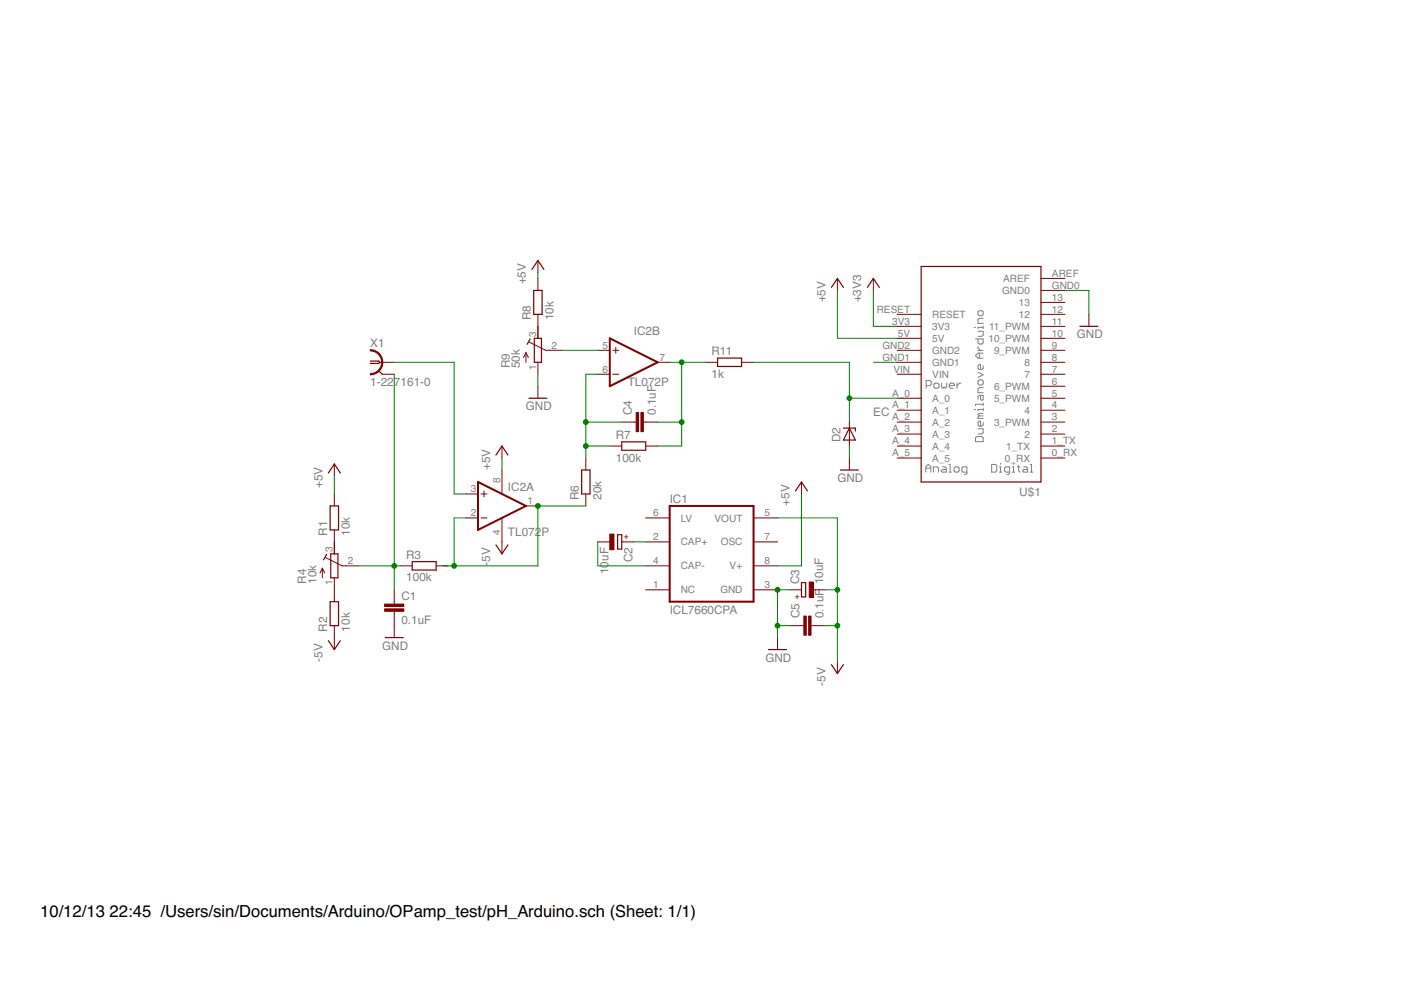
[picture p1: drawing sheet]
<svg xmlns="http://www.w3.org/2000/svg" width="297mm" height="210mm" viewBox="0 0 297 210" stroke-linecap="round" stroke-linejoin="round" font-family="sans-serif">
<g fill="#808080" stroke="#808080" stroke-width=".21">
<path d="M196.3 99v1.1z"/>
<path d="M196.3 99l.5-.5z"/>
<path d="M196.8 98.5l.6 .5z"/>
<path d="M197.4 99v1.1z"/>
<path d="M196.3 99.3h1.1z"/>
<path d="M197.9 99v1.1z"/>
<path d="M197.9 99h.8z"/>
<path d="M198.7 99l.3 .3z"/>
<path d="M199 99.3v.8z"/>
<path d="M199.8 99h.6z"/>
<path d="M200.4 99l.2 .3z"/>
<path d="M200.6 99.3v.8z"/>
<path d="M199.8 100.1h.8z"/>
<path d="M199.5 99.8l.3 .3z"/>
<path d="M199.5 99.8l.3-.3z"/>
<path d="M199.8 99.5h.8z"/>
<path d="M201.2 98.5h.2z"/>
<path d="M201.4 98.5v1.6z"/>
<path d="M201.2 100.1h.5z"/>
<path d="M202.5 100.1h.6z"/>
<path d="M203.3 99.8l-.2 .3z"/>
<path d="M203.3 99.3v.5z"/>
<path d="M203.1 99l.2 .3z"/>
<path d="M202.5 99h.6z"/>
<path d="M202.5 99l-.2 .3z"/>
<path d="M202.3 99.3v.5z"/>
<path d="M202.3 99.8l.2 .3z"/>
<path d="M204.4 100.6h.3z"/>
<path d="M204.7 100.6l.3-.2z"/>
<path d="M205 99v1.4z"/>
<path d="M204.2 99h.8z"/>
<path d="M204.2 99l-.3 .3z"/>
<path d="M203.9 99.3v.5z"/>
<path d="M203.9 99.8l.3 .3z"/>
<path d="M204.2 100.1h.8z"/>
<path d="M210.2 98.5v1.6z"/>
<path d="M210.2 100.1h.9z"/>
<path d="M211.1 100.1l.2-.3z"/>
<path d="M211.3 98.7v1.1z"/>
<path d="M211.1 98.5l.2 .2z"/>
<path d="M210.2 98.5h.9z"/>
<path d="M211.9 99h.3z"/>
<path d="M212.2 99v1.1z"/>
<path d="M211.9 100.1h.5z"/>
<path d="M212.2 98.2v.3z"/>
<path d="M213.5 100.6h.3z"/>
<path d="M213.8 100.6l.3-.2z"/>
<path d="M214.1 99v1.4z"/>
<path d="M213.2 99h.9z"/>
<path d="M213.2 99l-.2 .3z"/>
<path d="M213 99.3v.5z"/>
<path d="M213 99.8l.2 .3z"/>
<path d="M213.2 100.1h.9z"/>
<path d="M214.6 99h.3z"/>
<path d="M214.9 99v1.1z"/>
<path d="M214.6 100.1h.5z"/>
<path d="M214.9 98.2v.3z"/>
<path d="M216 98.7v1.1z"/>
<path d="M216 99.8l.2 .3z"/>
<path d="M215.7 99h.5z"/>
<path d="M217.1 99h.5z"/>
<path d="M217.6 99l.3 .3z"/>
<path d="M217.9 99.3v.8z"/>
<path d="M217.1 100.1h.8z"/>
<path d="M216.8 99.8l.3 .3z"/>
<path d="M216.8 99.8l.3-.3z"/>
<path d="M217.1 99.5h.8z"/>
<path d="M218.4 98.5h.3z"/>
<path d="M218.7 98.5v1.6z"/>
<path d="M218.4 100.1h.6z"/>
<path d="M196.4 80.7v1.6z"/>
<path d="M196.4 80.7h.8z"/>
<path d="M197.2 80.7l.2 .3z"/>
<path d="M197.4 81v.5z"/>
<path d="M197.4 81.5l-.2 .3z"/>
<path d="M196.4 81.8h.8z"/>
<path d="M198.3 82.3h.5z"/>
<path d="M198.8 82.3l.3-.3z"/>
<path d="M199.1 81.5v.5z"/>
<path d="M198.8 81.2l.3 .3z"/>
<path d="M198.3 81.2h.5z"/>
<path d="M198.3 81.2l-.3 .3z"/>
<path d="M198 81.5v.5z"/>
<path d="M198 82l.3 .3z"/>
<path d="M199.6 81.2v.8z"/>
<path d="M199.6 82l.3 .3z"/>
<path d="M200.2 82l-.3 .3z"/>
<path d="M200.2 82l.2 .3z"/>
<path d="M200.4 82.3l.3-.3z"/>
<path d="M200.7 81.2v.8z"/>
<path d="M201.5 82.3h.6z"/>
<path d="M201.3 82l.2 .3z"/>
<path d="M201.3 81.5v.5z"/>
<path d="M201.5 81.2l-.2 .3z"/>
<path d="M201.5 81.2h.6z"/>
<path d="M202.1 81.2l.3 .3z"/>
<path d="M202.4 81.5v.3z"/>
<path d="M201.3 81.8h1.1z"/>
<path d="M202.9 81.2v1.1z"/>
<path d="M202.9 81.8l.6-.6z"/>
<path d="M203.5 81.2h.2z"/>
<path d="M207.3 75.9h1.1z"/>
<path d="M206.8 75.4l.5 .5z"/>
<path d="M206.8 75.4l.5-.5z"/>
<path d="M207.3 74.9h1.1z"/>
<path d="M207.6 74.9v1z"/>
<path d="M207.3 74.3h1.1z"/>
<path d="M207.3 73.8l.6 .5z"/>
<path d="M207.3 73.5v.3z"/>
<path d="M206.8 71.9h1.6z"/>
<path d="M208.4 71.9v.8z"/>
<path d="M208.4 72.7l-.2 .2z"/>
<path d="M207.6 72.9h.6z"/>
<path d="M207.3 72.7l.3 .2z"/>
<path d="M207.3 71.9v.8z"/>
<path d="M207.3 71.3h.9z"/>
<path d="M208.2 71.3l.2-.3z"/>
<path d="M208.4 70.2v.8z"/>
<path d="M207.3 70.2h1.1z"/>
<path d="M207.3 69.4v.3z"/>
<path d="M207.3 69.4h1.1z"/>
<path d="M208.4 69.1v.6z"/>
<path d="M206.5 69.4h.3z"/>
<path d="M207.3 68.6h1.1z"/>
<path d="M207.3 67.8v.8z"/>
<path d="M207.3 67.8l.3-.3z"/>
<path d="M207.6 67.5h.8z"/>
<path d="M208.4 66.1v.6z"/>
<path d="M208.2 65.9l.2 .2z"/>
<path d="M207.6 65.9h.6z"/>
<path d="M207.3 66.1l.3-.2z"/>
<path d="M207.3 66.1v.6z"/>
<path d="M207.3 66.7l.3 .3z"/>
<path d="M207.6 67h.6z"/>
<path d="M208.2 67l.2-.3z"/>
<path d="M206.8 93.6h1.6z"/>
<path d="M208.4 92.8v.8z"/>
<path d="M208.2 92.6l.2 .2z"/>
<path d="M207.1 92.6h1.1z"/>
<path d="M207.1 92.6l-.3 .2z"/>
<path d="M206.8 92.8v.8z"/>
<path d="M207.3 92h.9z"/>
<path d="M208.2 92l.2-.3z"/>
<path d="M208.4 90.9v.8z"/>
<path d="M207.3 90.9h1.1z"/>
<path d="M208.4 89.6v.5z"/>
<path d="M208.2 90.4l.2-.3z"/>
<path d="M207.6 90.4h.6z"/>
<path d="M207.3 90.1l.3 .3z"/>
<path d="M207.3 89.6v.5z"/>
<path d="M207.3 89.6l.3-.3z"/>
<path d="M207.6 89.3h.3z"/>
<path d="M207.9 89.3v1.1z"/>
<path d="M207.3 88.7h1.1z"/>
<path d="M207.3 88.5v.2z"/>
<path d="M207.3 88.5l.3-.3z"/>
<path d="M207.6 88.2h.8z"/>
<path d="M207.3 87.9l.3 .3z"/>
<path d="M207.3 87.9l.3-.2z"/>
<path d="M207.6 87.7h.8z"/>
<path d="M207.3 86.8v.3z"/>
<path d="M207.3 86.8h1.1z"/>
<path d="M208.4 86.6v.5z"/>
<path d="M206.5 86.8h.3z"/>
<path d="M206.8 85.7v.3z"/>
<path d="M206.8 85.7h1.6z"/>
<path d="M208.4 85.5v.5z"/>
<path d="M207.3 84.1v.5z"/>
<path d="M207.3 84.1l.3-.3z"/>
<path d="M207.6 83.8h.8z"/>
<path d="M208.4 83.8v.8z"/>
<path d="M208.4 84.6l-.2 .3z"/>
<path d="M207.9 84.6l.3 .3z"/>
<path d="M207.9 83.8v.8z"/>
<path d="M207.3 83.3h1.1z"/>
<path d="M207.3 82.5v.8z"/>
<path d="M207.3 82.5l.3-.3z"/>
<path d="M207.6 82.2h.8z"/>
<path d="M208.4 80.8v.6z"/>
<path d="M208.2 80.6l.2 .2z"/>
<path d="M207.6 80.6h.6z"/>
<path d="M207.3 80.8l.3-.2z"/>
<path d="M207.3 80.8v.6z"/>
<path d="M207.3 81.4l.3 .2z"/>
<path d="M207.6 81.6h.6z"/>
<path d="M208.2 81.6l.2-.2z"/>
<path d="M207.3 80l1.1-.5z"/>
<path d="M207.3 78.9l1.1 .6z"/>
<path d="M208.4 77.6v.5z"/>
<path d="M208.2 78.4l.2-.3z"/>
<path d="M207.6 78.4h.6z"/>
<path d="M207.3 78.1l.3 .3z"/>
<path d="M207.3 77.6v.5z"/>
<path d="M207.3 77.6l.3-.3z"/>
<path d="M207.6 77.3h.3z"/>
<path d="M207.9 77.3v1.1z"/>
</g>
<g fill="#800000" stroke="#800000" stroke-width=".21">
<path d="M81 76.8h2.6z"/>
<path d="M81 79.4h2.6z"/>
<path d="M80.5 76.8h.5z"/>
<path d="M70.9 104.7v2.6z"/>
<path d="M70.9 112.4v2.5z"/>
<path d="M70.9 125.1v2.5z"/>
<path d="M70.9 132.7v2.5z"/>
<path d="M92.5 120h2.5z"/>
<path d="M84.9 120h2.5z"/>
<path d="M124.2 97.1v2.6z"/>
<path d="M124.2 104.7v2.6z"/>
<path d="M136.9 94.6h2.5z"/>
<path d="M129.3 94.6h2.5z"/>
<path d="M180.1 92v2.6z"/>
<path d="M180.1 89.5v2.5z"/>
<path d="M157.2 76.8h2.6z"/>
<path d="M149.6 76.8h2.5z"/>
<path d="M83.6 125.1v2.5z"/>
<path d="M83.6 130.1v2.6z"/>
<path d="M83.6 129.6v.5z"/>
<path d="M83.6 127.6v.5z"/>
<path d="M131.8 89.5h2.6z"/>
<path d="M136.9 89.5h2.5z"/>
<path d="M136.4 89.5h.5z"/>
<path d="M134.4 89.5h.5z"/>
<path d="M70.9 98.4v2.5z"/>
<path d="M106.4 114.9v2.5z"/>
<path d="M106.4 94.6v2.5z"/>
<path d="M70.9 135.2v2.5z"/>
<path d="M220.7 97.1h5.1z"/>
<path d="M220.7 94.6h5.1z"/>
<path d="M220.7 92h5.1z"/>
<path d="M220.7 89.5h5.1z"/>
<path d="M220.7 87h5.1z"/>
<path d="M220.7 84.4h5.1z"/>
<path d="M220.7 81.9h5.1z"/>
<path d="M220.7 79.4h5.1z"/>
<path d="M220.7 76.8h5.1z"/>
<path d="M220.7 74.3h5.1z"/>
<path d="M220.7 71.7h5.1z"/>
<path d="M220.7 69.2h5.1z"/>
<path d="M220.7 66.7h5.1z"/>
<path d="M220.7 64.1h5.1z"/>
<path d="M190.2 97.1h5.1z"/>
<path d="M190.2 94.6h5.1z"/>
<path d="M190.2 92h5.1z"/>
<path d="M190.2 89.5h5.1z"/>
<path d="M190.2 87h5.1z"/>
<path d="M190.2 84.4h5.1z"/>
<path d="M190.2 79.4h5.1z"/>
<path d="M190.2 76.8h5.1z"/>
<path d="M190.2 74.3h5.1z"/>
<path d="M190.2 71.7h5.1z"/>
<path d="M190.2 69.2h5.1z"/>
<path d="M190.2 66.7h5.1z"/>
<path d="M220.7 61.6h5.1z"/>
<path d="M220.7 59h5.1z"/>
<path d="M177.5 59v2.6z"/>
<path d="M114 55.2v2.6z"/>
<path d="M185.2 59v2.6z"/>
<path d="M98.8 109.8h2.5z"/>
<path d="M98.8 104.7h2.5z"/>
<path d="M111.5 107.3h2.5z"/>
<path d="M102.6 104.1v1.3z"/>
<path d="M102 104.7h1.3z"/>
<path d="M102 109.8h1.3z"/>
<path d="M126.7 79.4h2.6z"/>
<path d="M126.7 74.3h2.6z"/>
<path d="M139.4 76.8h2.6z"/>
<path d="M130.6 73.6v1.3z"/>
<path d="M129.9 74.3h1.3z"/>
<path d="M129.9 79.4h1.3z"/>
<path d="M106.4 99.7v5z"/>
<path d="M106.4 109.8v5.1z"/>
<path d="M114 59v2.6z"/>
<path d="M114 66.7v2.5z"/>
<path d="M114 76.8v2.6z"/>
<path d="M114 69.2v2.5z"/>
<path d="M116.6 74.3h2.5z"/>
<path d="M115.7 74.3h.9z"/>
<path d="M112.2 72.5l3.5 1.8z"/>
<path d="M111.5 74.8v2z"/>
<path d="M111.5 74.8l-.5 1z"/>
<path d="M111.5 74.8l.5 1z"/>
<path d="M136.9 109.8h5.1z"/>
<path d="M136.9 120h5.1z"/>
<path d="M136.9 125.1h5.1z"/>
<path d="M159.8 109.8h5z"/>
<path d="M159.8 125.1h5z"/>
<path d="M159.8 120h5z"/>
<path d="M159.8 114.9h5z"/>
<path d="M136.9 114.9h5.1z"/>
<path d="M172.5 125.1h2.5z"/>
<path d="M167.4 125.1h2.5z"/>
<path d="M126.7 114.9h2.6z"/>
<path d="M131.8 114.9h2.6z"/>
<path d="M177.5 140.3v2.5z"/>
<path d="M169.9 102.2v2.5z"/>
<path d="M167.4 132.7h2.5z"/>
<path d="M172.5 132.7h2.5z"/>
<path d="M172 132.7h.5z"/>
<path d="M169.9 132.7h.5z"/>
<path d="M83.6 132.7v2.5z"/>
<path d="M114 81.9v2.5z"/>
<path d="M164.8 135.2v2.5z"/>
<path d="M230.9 66.7v2.5z"/>
<path d="M180.1 97.1v2.6z"/>
<path d="M70.9 122.5v2.6z"/>
<path d="M70.9 114.9v2.5z"/>
<path d="M73.4 120h2.6z"/>
<path d="M72.5 120h.9z"/>
<path d="M69 118.2l3.5 1.8z"/>
<path d="M68.3 120.5v2z"/>
<path d="M68.3 120.5l-.5 1z"/>
<path d="M68.3 120.5l.6 1z"/>
<path d="M78.5 74.1a2.67 2.67 0 0 1 2.7 2.7 2.67 2.67 0 0 1-2.7 2.7v-.3a2.41 2.41 0 0 0 2.4-2.4 2.41 2.41 0 0 0-2.4-2.4z" fill-rule="evenodd"/>
</g>
<g fill="#800000" stroke="#800000" stroke-width=".25">
<path d="M80.3 78.6l.7 .8z"/>
<path d="M78.5 76.6h1.8z"/>
<path d="M80.3 76.6l.2 .2z"/>
<path d="M80.5 76.8l-.2 .3z"/>
<path d="M78.5 77.1h1.8z"/>
<path d="M71.8 107.3v5.1z"/>
<path d="M70 107.3v5.1z"/>
<path d="M70 107.3h1.8z"/>
<path d="M70 112.4h1.8z"/>
<path d="M71.8 127.6v5.1z"/>
<path d="M70 127.6v5.1z"/>
<path d="M70 127.6h1.8z"/>
<path d="M70 132.7h1.8z"/>
<path d="M87.4 120.9h5.1z"/>
<path d="M87.4 119.1h5.1z"/>
<path d="M92.5 119.1v1.8z"/>
<path d="M87.4 119.1v1.8z"/>
<path d="M125.1 99.7v5z"/>
<path d="M123.3 99.7v5z"/>
<path d="M123.3 99.7h1.8z"/>
<path d="M123.3 104.7h1.8z"/>
<path d="M131.8 95.5h5.1z"/>
<path d="M131.8 93.7h5.1z"/>
<path d="M136.9 93.7v1.8z"/>
<path d="M131.8 93.7v1.8z"/>
<path d="M180.1 90.8l1.3 2.5z"/>
<path d="M180.1 90.8l-1.3 2.5z"/>
<path d="M178.8 90.8h1.3z"/>
<path d="M178.8 93.3h2.6z"/>
<path d="M180.1 90.8h1.3z"/>
<path d="M181.4 90.8v.6z"/>
<path d="M152.1 77.7h5.1z"/>
<path d="M152.1 75.9h5.1z"/>
<path d="M157.2 75.9v1.8z"/>
<path d="M152.1 75.9v1.8z"/>
<path d="M70.9 98.4l1.3 1.9z"/>
<path d="M70.9 98.4l-1.3 1.9z"/>
<path d="M105.2 115.5l1.2 1.9z"/>
<path d="M107.7 115.5l-1.3 1.9z"/>
<path d="M106.4 94.6l1.3 1.9z"/>
<path d="M106.4 94.6l-1.2 1.9z"/>
<path d="M69.6 135.8l1.3 1.9z"/>
<path d="M72.2 135.8l-1.3 1.9z"/>
<path d="M195.3 102.2h25.4z"/>
<path d="M195.3 56.5v45.7z"/>
<path d="M195.3 56.5h25.4z"/>
<path d="M220.7 56.5v45.7z"/>
<path d="M177.5 59l1.3 1.9z"/>
<path d="M177.5 59l-1.2 1.9z"/>
<path d="M114 55.2l1.3 1.9z"/>
<path d="M114 55.2l-1.2 1.9z"/>
<path d="M185.2 59l1.2 1.9z"/>
<path d="M185.2 59l-1.3 1.9z"/>
<path d="M114.9 61.6v5.1z"/>
<path d="M113.2 61.6v5.1z"/>
<path d="M113.2 61.6h1.7z"/>
<path d="M113.2 66.7h1.7z"/>
<path d="M114 71.7h.8z"/>
<path d="M113.3 71.7v5.1z"/>
<path d="M114.8 71.7v5.1z"/>
<path d="M113.3 71.7h.7z"/>
<path d="M113.3 76.8h1.5z"/>
<path d="M112.4 71.9l-.6 1.1z"/>
<path d="M170.8 123.5v3.1z"/>
<path d="M169.9 123.5h.9z"/>
<path d="M169.9 126.6h.9z"/>
<path d="M169.9 123.5v3.1z"/>
<path d="M130.9 113.4v3z"/>
<path d="M130.9 116.4h.9z"/>
<path d="M130.9 113.4h.9z"/>
<path d="M131.8 113.4v3z"/>
<path d="M176.3 140.9l1.2 1.9z"/>
<path d="M178.8 140.9l-1.3 1.9z"/>
<path d="M169.9 102.2l1.3 1.9z"/>
<path d="M169.9 102.2l-1.2 1.9z"/>
<path d="M81.7 135.2h3.8z"/>
<path d="M112.1 84.4h3.9z"/>
<path d="M162.9 137.7h3.9z"/>
<path d="M229 69.2h3.8z"/>
<path d="M178.2 99.7h3.8z"/>
<path d="M70.9 117.4h.7z"/>
<path d="M70.1 117.4v5.1z"/>
<path d="M71.6 117.4v5.1z"/>
<path d="M70.1 117.4h.8z"/>
<path d="M70.1 122.5h1.5z"/>
<path d="M69.2 117.6l-.6 1.1z"/>
</g>
<g fill="#800000" stroke="#800000" stroke-width=".21">
<path d="M81.6 128.1h4v.5h-4z"/>
<path d="M81.6 129.1h4v.5h-4z"/>
<path d="M134.9 87.5h.5v4h-.5z"/>
<path d="M135.9 87.5h.5v4h-.5z"/>
<path d="M171.6 123.4h.9v3.3h-.9z"/>
<path d="M129.3 113.2h.9v3.3h-.9z"/>
<path d="M170.4 130.6h.5v4.1h-.5z"/>
<path d="M171.4 130.6h.6v4.1h-.6z"/>
</g>
<g fill="#800000" stroke="#800000" stroke-width=".42">
<path d="M101.3 102.2v10.2z"/>
<path d="M101.3 112.4l10.2-5.1z"/>
<path d="M101.3 102.2l10.2 5.1z"/>
<path d="M129.3 71.7v10.2z"/>
<path d="M129.3 81.9l10.1-5.1z"/>
<path d="M129.3 71.7l10.1 5.1z"/>
<path d="M142 107.3v20.3z"/>
<path d="M142 107.3h17.8z"/>
<path d="M159.8 107.3v20.3z"/>
<path d="M142 127.6h17.8z"/>
</g>
<g fill="#008000" stroke="#008000" stroke-width=".21">
<path d="M83.6 120h1.3z"/>
<path d="M83.6 79.4v40.6z"/>
<path d="M83.6 120v5.1z"/>
<path d="M76 120h7.6z"/>
<path d="M114 79.4v2.5z"/>
<path d="M164.8 125.1h2.6z"/>
<path d="M164.8 125.1v7.6z"/>
<path d="M164.8 132.7h2.6z"/>
<path d="M164.8 132.7v2.5z"/>
<path d="M225.8 61.6h5.1z"/>
<path d="M230.9 61.6v5.1z"/>
<path d="M180.1 94.6v2.5z"/>
<path d="M142 76.8h2.5z"/>
<path d="M144.5 76.8v12.7z"/>
<path d="M139.4 89.5h5.1z"/>
<path d="M144.5 89.5v5.1z"/>
<path d="M139.4 94.6h5.1z"/>
<path d="M144.5 76.8h5.1z"/>
<path d="M83.6 76.8h12.7z"/>
<path d="M96.3 76.8v27.9z"/>
<path d="M96.3 104.7h2.5z"/>
<path d="M177.5 132.7v7.6z"/>
<path d="M175 132.7h2.5z"/>
<path d="M164.8 109.8h12.7z"/>
<path d="M177.5 109.8v15.3z"/>
<path d="M175 125.1h2.5z"/>
<path d="M177.5 125.1v7.6z"/>
<path d="M70.9 100.9v3.8z"/>
<path d="M106.4 97.1v2.6z"/>
<path d="M177.5 71.7h12.7z"/>
<path d="M177.5 61.6v10.1z"/>
<path d="M114 57.8v1.2z"/>
<path d="M169.9 104.7v15.3z"/>
<path d="M164.8 120h5.1z"/>
<path d="M185.2 61.6v7.6z"/>
<path d="M185.2 69.2h5z"/>
<path d="M119.1 74.3h7.6z"/>
<path d="M180.1 84.4v5.1z"/>
<path d="M180.1 84.4h10.1z"/>
<path d="M180.1 76.8v7.6z"/>
<path d="M159.8 76.8h20.3z"/>
<path d="M126.7 114.9v5.1z"/>
<path d="M126.7 120h10.2z"/>
<path d="M134.4 114.9h2.5z"/>
<path d="M124.2 79.4h2.5z"/>
<path d="M124.2 79.4v10.1z"/>
<path d="M124.2 89.5v5.1z"/>
<path d="M124.2 94.6v2.5z"/>
<path d="M124.2 94.6h5.1z"/>
<path d="M124.2 89.5h7.6z"/>
<path d="M185.2 76.8h5z"/>
<path d="M93.7 120h1.3z"/>
<path d="M114 107.3h10.2z"/>
<path d="M114 107.3v12.7z"/>
<path d="M96.3 120h17.7z"/>
<path d="M96.3 109.8v10.2z"/>
<path d="M96.3 109.8h2.5z"/>
<path d="M95 120h1.3z"/>
<circle cx="83.6" cy="120" r=".51"/>
<circle cx="164.8" cy="125.1" r=".51"/>
<circle cx="164.8" cy="132.7" r=".51"/>
<circle cx="144.5" cy="89.5" r=".51"/>
<circle cx="144.5" cy="76.8" r=".51"/>
<circle cx="177.5" cy="132.7" r=".51"/>
<circle cx="177.5" cy="125.1" r=".51"/>
<circle cx="180.1" cy="84.4" r=".51"/>
<circle cx="124.2" cy="94.6" r=".51"/>
<circle cx="124.2" cy="89.5" r=".51"/>
<circle cx="114" cy="107.3" r=".51"/>
<circle cx="96.3" cy="120" r=".51"/>
</g>
<g font-size="3.5">
<text x="8.5" y="194.4">10/12/13</text>
<text x="23.2" y="194.4">22:45 /Users/sin/Documents/Arduino/OPamp_test/pH_Arduino.sch (Sheet: 1/1)</text>
</g>
<g font-size="2.5" fill="#808080">
<text x="111.5" y="60.3" transform="rotate(-90 111.5 60.3)">+5V</text>
<text x="175" y="64.1" transform="rotate(-90 175 64.1)">+5V</text>
<text x="182.6" y="64.1" transform="rotate(-90 182.6 64.1)">+3V3</text>
<text x="112.6" y="67.9" transform="rotate(-90 112.6 67.9)">R8</text>
<text x="117.4" y="67.9" transform="rotate(-90 117.4 67.9)">10k</text>
<text x="134.4" y="71.1">IC2B</text>
<text x="228.3" y="71.7">GND</text>
<text x="78.5" y="73.5">X1</text>
<text x="150.9" y="75.3">R11</text>
<text x="78.5" y="81.9">1-227161-0</text>
<text x="108.1" y="78.1" transform="rotate(-90 108.1 78.1)">R9</text>
<text x="110.2" y="78.1" transform="rotate(-90 110.2 78.1)">50k</text>
<text x="133.1" y="81.9">TL072P</text>
<text x="150.9" y="80.1">1k</text>
<text x="111.5" y="87">GND</text>
<text x="134" y="88" transform="rotate(-90 134 88)">C4</text>
<text x="139.1" y="88" transform="rotate(-90 139.1 88)">0.1uF</text>
<text x="185.2" y="88.2">EC</text>
<text x="130.6" y="93.1">R7</text>
<text x="178.2" y="93.8" transform="rotate(-90 178.2 93.8)">D2</text>
<text x="103.9" y="99.7" transform="rotate(-90 103.9 99.7)">+5V</text>
<text x="130.6" y="97.9">100k</text>
<text x="68.3" y="103.5" transform="rotate(-90 68.3 103.5)">+5V</text>
<text x="107.7" y="104.1">IC2A</text>
<text x="122.7" y="106" transform="rotate(-90 122.7 106)">R6</text>
<text x="127.5" y="106" transform="rotate(-90 127.5 106)">20k</text>
<text x="142" y="106.6">IC1</text>
<text x="167.4" y="107.3" transform="rotate(-90 167.4 107.3)">+5V</text>
<text x="177.5" y="102.2">GND</text>
<text x="216.1" y="105.2">U$1</text>
<text x="69.4" y="113.6" transform="rotate(-90 69.4 113.6)">R1</text>
<text x="74.2" y="113.6" transform="rotate(-90 74.2 113.6)">10k</text>
<text x="107.7" y="113.6">TL072</text>
<text x="114.8" y="113.6">P</text>
<text x="86.1" y="118.5">R3</text>
<text x="103.9" y="120" transform="rotate(-90 103.9 120)">-5V</text>
<text x="134.1" y="119.2" transform="rotate(-90 134.1 119.2)">C2</text>
<text x="64.9" y="123.8" transform="rotate(-90 64.9 123.8)">R4</text>
<text x="67.1" y="123.8" transform="rotate(-90 67.1 123.8)">10k</text>
<text x="86.1" y="123.3">100k</text>
<text x="129" y="121.7" transform="rotate(-90 129 121.7)">10uF</text>
<text x="169.4" y="123.9" transform="rotate(-90 169.4 123.9)">C3</text>
<text x="174.5" y="123.9" transform="rotate(-90 174.5 123.9)">10uF</text>
<text x="85.1" y="127.2">C1</text>
<text x="142" y="130.1">ICL7660CPA</text>
<text x="169.5" y="131.1" transform="rotate(-90 169.5 131.1)">C5</text>
<text x="174.6" y="131.1" transform="rotate(-90 174.6 131.1)">0.1uF</text>
<text x="69.4" y="133.9" transform="rotate(-90 69.4 133.9)">R2</text>
<text x="74.2" y="133.9" transform="rotate(-90 74.2 133.9)">10k</text>
<text x="81" y="137.7">GND</text>
<text x="85.1" y="132.3">0.1uF</text>
<text x="68.3" y="140.3" transform="rotate(-90 68.3 140.3)">-5V</text>
<text x="162.3" y="140.3">GND</text>
<text x="175" y="145.4" transform="rotate(-90 175 145.4)">-5V</text>
</g>
<g font-size="2.1" fill="#808080">
<text x="212.7" y="59.8">AREF</text>
<text x="223" y="58.7">AREF</text>
<text x="212.5" y="62.3">GND0</text>
<text x="216" y="64.9">13</text>
<text x="223" y="63.8">13</text>
<text x="223" y="61.2">GND0</text>
<text x="113.7" y="71.4" transform="rotate(-90 113.7 71.4)">3</text>
<text x="185.9" y="66.3">RESET</text>
<text x="189.2" y="68.8">3V3</text>
<text x="190.4" y="71.4">5V</text>
<text x="197.6" y="70">3V3</text>
<text x="197.6" y="67.4">RESET</text>
<text x="209.7" y="70">11_PWM</text>
<text x="216" y="67.4">12</text>
<text x="223" y="71.4">10</text>
<text x="223" y="68.8">11</text>
<text x="223" y="66.3">12</text>
<text x="116.9" y="73.9">2</text>
<text x="127.7" y="73.9">5</text>
<text x="139.8" y="76.5">7</text>
<text x="187.1" y="76.5">GND1</text>
<text x="187.1" y="73.9">GND2</text>
<text x="197.6" y="77.6">GND1</text>
<text x="197.6" y="75">GND2</text>
<text x="197.6" y="72.5">5V</text>
<text x="209.6" y="72.5">10_PWM</text>
<text x="210.8" y="75">9_PWM</text>
<text x="217.2" y="77.6">8</text>
<text x="223" y="76.5">8</text>
<text x="223" y="73.9">9</text>
<text x="113.7" y="78.3" transform="rotate(-90 113.7 78.3)">1</text>
<text x="127.7" y="79">6</text>
<text x="189.4" y="79">VIN</text>
<text x="197.6" y="80.1">VIN</text>
<text x="210.8" y="82.6">6_PWM</text>
<text x="217.2" y="80.1">7</text>
<text x="223" y="81.5">6</text>
<text x="223" y="79">7</text>
<text x="189.2" y="89.1">A_2</text>
<text x="189.2" y="86.6">A_1</text>
<text x="189.2" y="84.1">A_0</text>
<text x="197.6" y="87.7">A_1</text>
<text x="197.6" y="85.2">A_0</text>
<text x="210.8" y="85.2">5_PWM</text>
<text x="217.2" y="87.7">4</text>
<text x="223" y="89.1">3</text>
<text x="223" y="86.6">4</text>
<text x="223" y="84.1">5</text>
<text x="189.2" y="94.2">A_4</text>
<text x="189.2" y="91.7">A_3</text>
<text x="197.6" y="95.3">A_4</text>
<text x="197.6" y="92.8">A_3</text>
<text x="197.6" y="90.3">A_2</text>
<text x="210.8" y="90.3">3_PWM</text>
<text x="213.3" y="95.3">1_TX</text>
<text x="217.2" y="92.8">2</text>
<text x="223" y="94.2">1_TX</text>
<text x="223" y="91.7">2</text>
<text x="189.2" y="96.8">A_5</text>
<text x="197.6" y="97.9">A_5</text>
<text x="213.1" y="97.9">0_RX</text>
<text x="223" y="96.8">0_RX</text>
<text x="99.8" y="104.4">3</text>
<text x="106.1" y="102.4" transform="rotate(-90 106.1 102.4)">8</text>
<text x="111.9" y="106.9">1</text>
<text x="99.8" y="109.5">2</text>
<text x="106.1" y="113.3" transform="rotate(-90 106.1 113.3)">4</text>
<text x="138.5" y="109.5">6</text>
<text x="144.3" y="110.6">LV</text>
<text x="151.5" y="110.6">VOUT</text>
<text x="162.1" y="109.5">5</text>
<text x="70.5" y="117.1" transform="rotate(-90 70.5 117.1)">3</text>
<text x="73.8" y="119.6">2</text>
<text x="138.5" y="119.6">4</text>
<text x="138.5" y="114.5">2</text>
<text x="144.3" y="115.6">CAP+</text>
<text x="152.8" y="115.7">OSC</text>
<text x="162.1" y="119.6">8</text>
<text x="162.1" y="114.5">7</text>
<text x="70.5" y="124" transform="rotate(-90 70.5 124)">1</text>
<text x="138.5" y="124.7">1</text>
<text x="144.3" y="120.7">CAP-</text>
<text x="144.3" y="125.8">NC</text>
<text x="152.7" y="125.8">GND</text>
<text x="154.7" y="120.7">V+</text>
<text x="162.1" y="124.7">3</text>
</g>
<g font-size="1.8" fill="#800000">
<text x="132.2" y="114.3">+</text>
<text x="168.5" y="126.9">+</text>
</g>
</svg>
